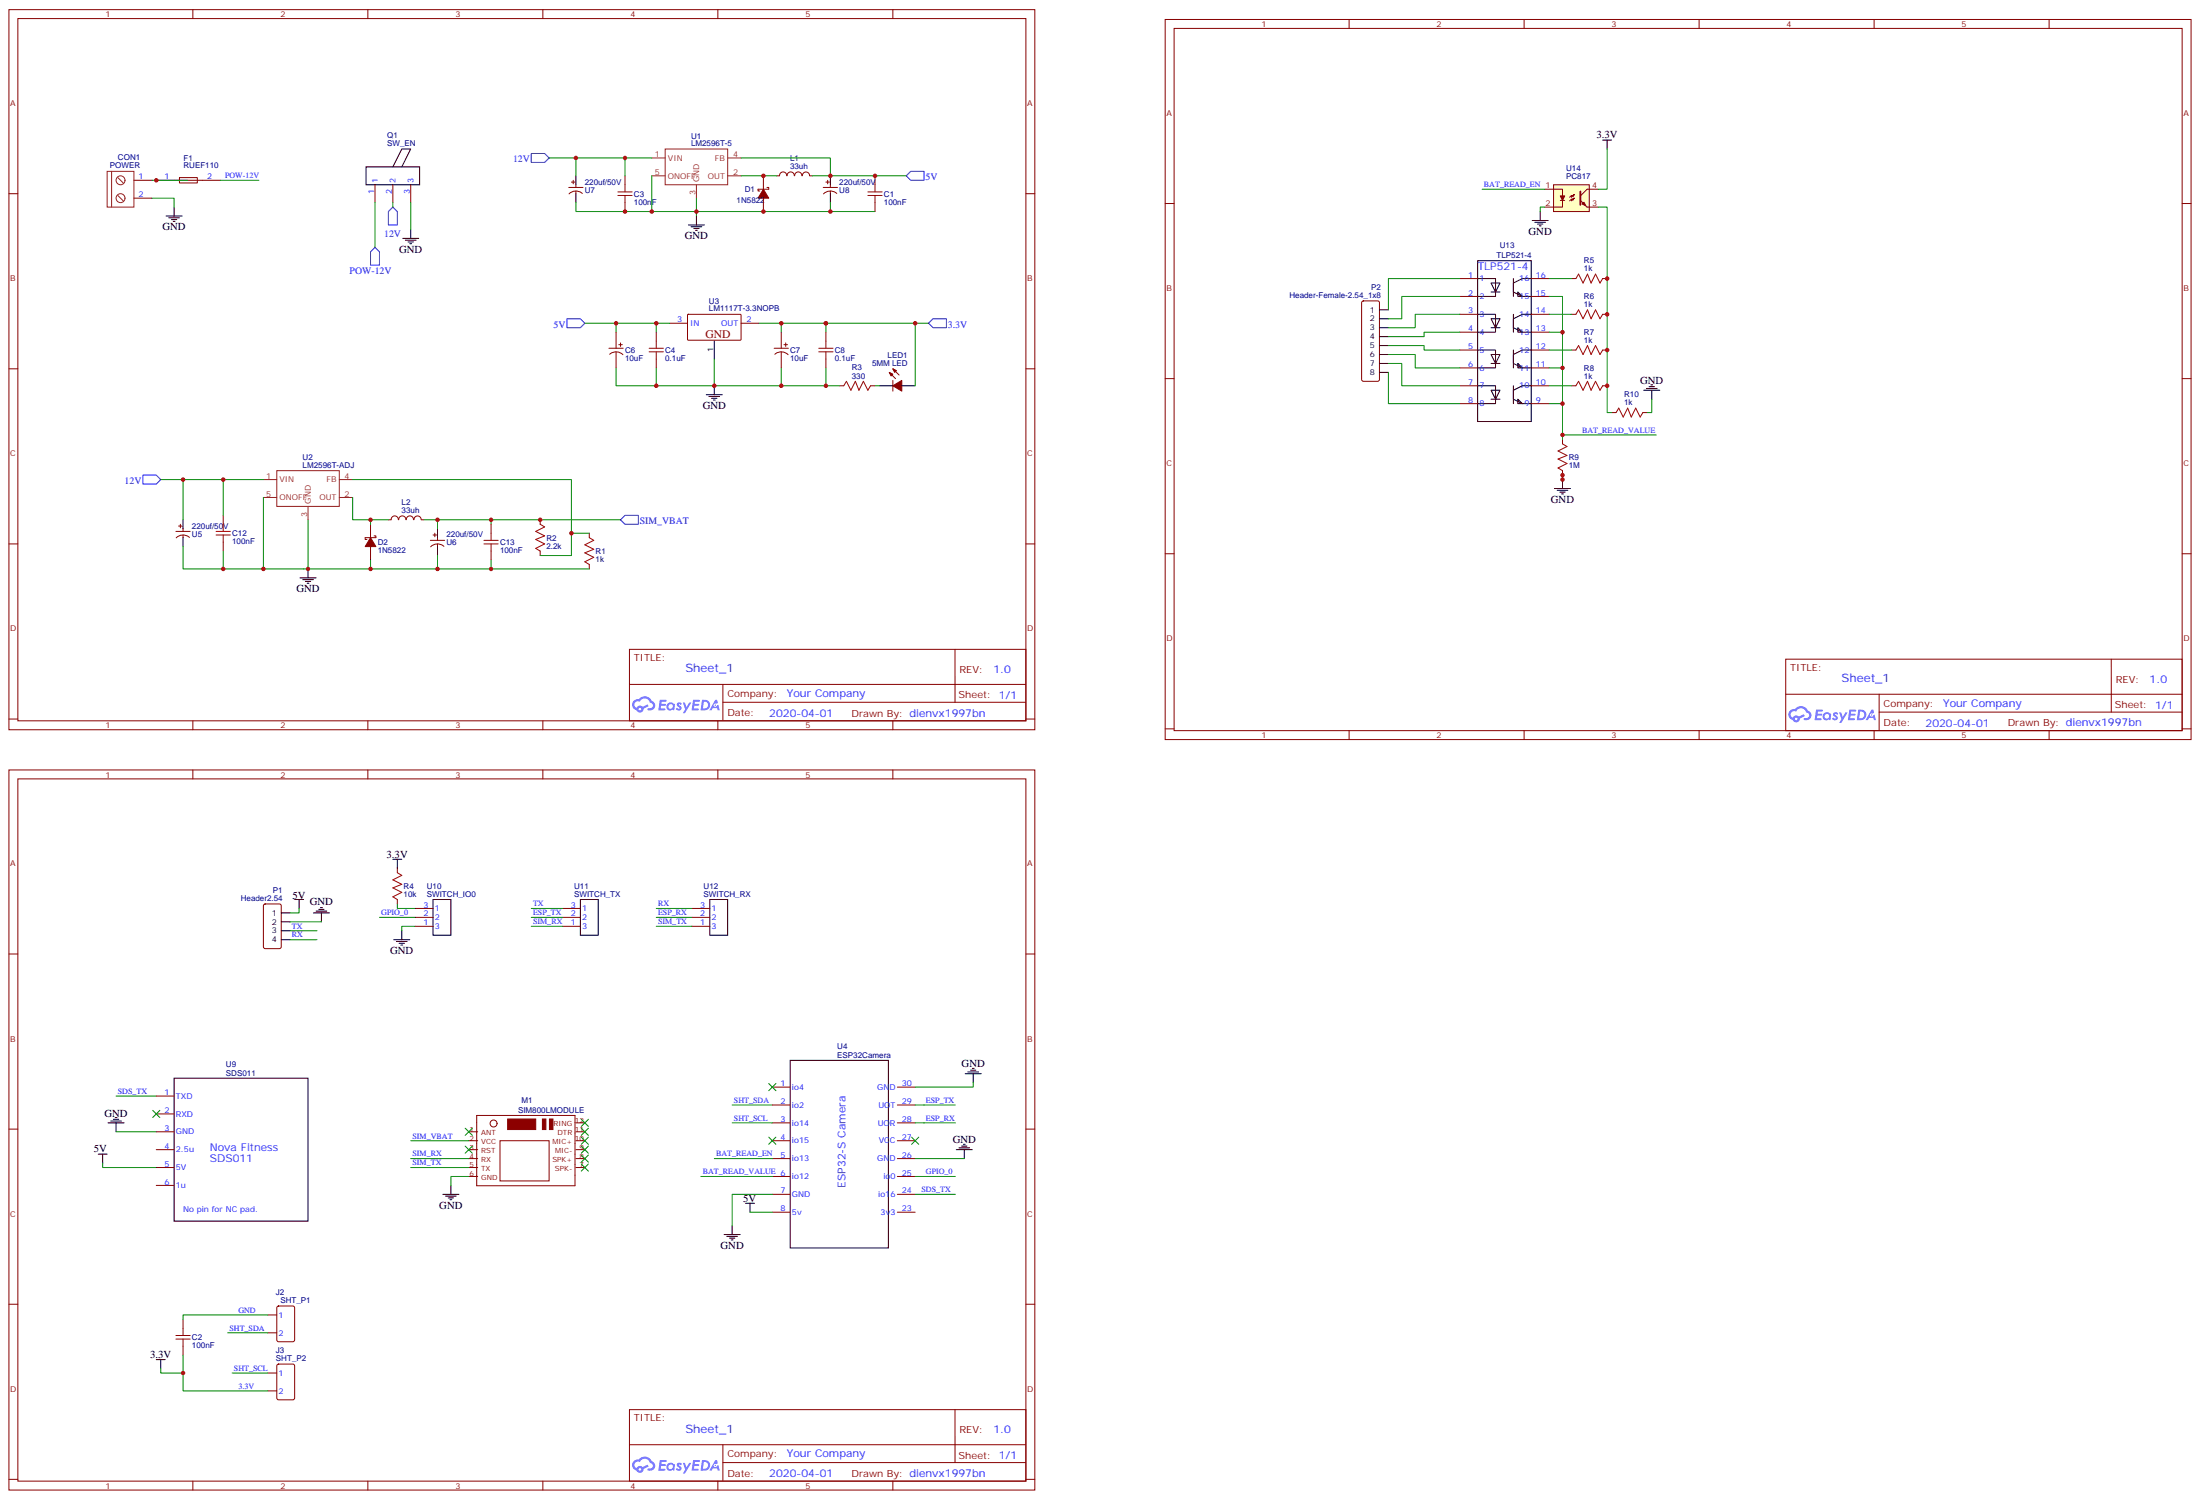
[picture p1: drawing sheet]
<svg xmlns="http://www.w3.org/2000/svg" width="869mm" height="592mm" viewBox="0 0 869 592" stroke-linecap="round" stroke-linejoin="round" font-family="sans-serif">
<g fill="none" stroke="#870000" stroke-width=".4">
<path d="M3.5 3.8h405.4v284.3h-405.4zM7.1 7.3h398.2v277.3h-398.2zM76.2 3.8v3.5M145.3 3.8v3.5M214.5 3.8v3.5M283.6 3.8v3.5M352.8 3.8v3.5M3.5 76.5h3.6M405.3 76.5h3.6M3.5 145.6h3.6M405.3 145.6h3.6M3.5 214.8h3.6"/>
<path d="M405.3 214.8h3.6M248.7 256.4h156.6v28.2h-156.6zM377.3 256.4v20.9M248.7 270.2h156.5M285.6 277.3h119.6M285.6 270.2v14.2M3.5 283.9h3.6M76.2 284.6v3.5M145.3 284.6v3.5M214.5 284.6v3.5M283.6 284.6v3.5M352.8 284.6v3.5"/>
<path d="M405.3 283.9h3.6"/>
</g>
<g fill="#5487ff">
<path d="M267.7 277.6a1.22 1.22 0 0 1 1.7 .2l-.4 .6a.47 .47 0 0 0-.3-.4 .47 .47 0 0 0-.5 .2l.1 .2a1.14 1.14 0 0 1 .8 1.8 1.14 1.14 0 0 1-1.9 0l-.2-.2 .5-.6 .4 .4 .6-.1-.4-.5a.95 .95 0 0 1-.4-1.6z"/>
<path d="M260.7 276.3l2.7 .2-.2 .5-1.8 .1-.1 .8h1.5l.3 .4-.3 .4h-1.6l-.2 1.1h1.7v.6l-2.6 .1z"/>
<path d="M273.8 276.3a2.78 2.78 0 0 1 2.8 .4l-.4 .4h-1.6l-.2 .8h1.6l.3 .4-.4 .4h-1.6l-.1 1.1h1.7l.1 .5-2.7 .2z"/>
<path d="M282.6 276.3h.7l.3 1.3-.6 .3a.69 .69 0 0 0-1 .3 .69 .69 0 0 0 .4 .9 .69 .69 0 0 0 .9-.6l.5-.2 .6 2.2h-.8l-.2-.9h-1.8l-.5 .9h-.8z"/>
<path d="M269.8 277.4h.8l.6 1.8 1.1-1.8h.9l-2.6 4.2h-.8l.9-1.5z"/>
<path d="M277.4 276.3l-.6 4.2h1.3a2.11 2.11 0 0 0 2.5-2.1 2.11 2.11 0 0 0-2.5-2.1zM278.1 277.1a1.43 1.43 0 0 1 1.6 1.6 1.43 1.43 0 0 1-2 1.1z"/>
<path d="M263.7 277.9a1.54 1.54 0 0 0-.1 2.2 1.54 1.54 0 0 0 2.2 .1l.6 .3 .3-2.3-.6-.4a1.5 1.5 0 0 0-2.4 .1zM264 278.9a.94 .94 0 0 1 1.8 0 .94 .94 0 0 1-1.8 0z"/>
<path d="M250.4 276.7a2.18 2.18 0 0 0 1.1 3.7 1.44 1.44 0 0 0 1.6 .9 1.44 1.44 0 0 0 1.2-1.4l2-1.1-.5-.7-1.9 1a1.47 1.47 0 0 0-2.4 .4 1.39 1.39 0 0 1-.7-1.9 1.39 1.39 0 0 1 2-.5 2.12 2.12 0 0 1 2.2-1.3 2.12 2.12 0 0 1 1.9 1.7 1.14 1.14 0 0 1 1.1 1.4 1.14 1.14 0 0 1-1.7 .7 .43 .43 0 0 0-.5 .4 .43 .43 0 0 0 .4 .5 1.98 1.98 0 0 0 2.5-1.2 1.98 1.98 0 0 0-1.2-2.6 3.1 3.1 0 0 0-5.3-.6l-.9 .1zM252.3 280a.55 .55 0 0 1 1.1 0 .55 .55 0 0 1-1.1 0z"/>
<circle cx="282.6" cy="278.4" r=".26"/>
</g>
<g fill="none" stroke="#a10000" stroke-width=".4">
<path d="M342.9 77.2h5.6M342.9 75.8h5.6M345.7 73v2.8M345.7 77.2v2.8M323.5 138.9h5.6M323.5 137.5h5.6M326.3 134.7v2.8M326.3 138.9v2.8M333.4 152.3l1-1.7 1.8 3.5 1.8-3.5 1.4 3.5 1.7-3.5 1.8 3.5 1.1-1.8M85.4 211.2h5.6M85.4 209.8h5.6M88.2 207v2.8"/>
<path d="M88.2 211.2v2.9M191.2 214.8h5.6M191.2 213.4h5.6M194 210.5v2.9M194 214.8v2.8M213.4 207l1.8 1.1-3.5 1.7 3.5 1.8-3.5 1.4 3.5 1.8-3.5 1.7 1.7 1.1M232.8 212.3l1.8 1.1-3.5 1.7 3.5 1.8-3.5 1.4 3.5 1.8-3.5 1.7 1.7 1.1"/>
</g>
<g fill="none" stroke="#870000" stroke-width=".4">
<path d="M52.9 71.2h7.1M52.9 78.2h7.1M61.7 71.2h25.4M70.9 70.1h7.1v2.1h-7.1zM148.2 73v7M155.2 73v7M162.3 73v7M224.7 74h5.7M225.8 71.9h1.4M226.5 71.2v1.4M227.5 73v1M227.5 75.4v1.1"/>
<path d="M230.1 76.4a3.8 3.8 0 0 0-5.3 .2M301.6 69.4v5.3M301.6 78.2v5.3M303 74h.7v.7h-4.2v.7h.7M310.8 69.4a1.41 1.41 0 0 0-1.4-1.5 1.41 1.41 0 0 0-1.4 1.5h-1.1M311 69.4a1.41 1.41 0 0 1 1.4-1.5 1.41 1.41 0 0 1 1.4 1.5M314 69.4a1.41 1.41 0 0 1 1.4-1.5 1.41 1.41 0 0 1 1.4 1.5M317 69.4a1.41 1.41 0 0 1 1.4-1.5 1.41 1.41 0 0 1 1.5 1.5M320 69.4h1M325.3 74h5.6M326.3 71.9h1.4M327 71.2v1.4"/>
<path d="M328.1 73v1M328.1 75.4v1.1M330.6 76.4a3.8 3.8 0 0 0-5.2 .2M345.7 69.4v3.6M345.7 80v3.5M240.6 137.5h5.6M240.9 139.9a3.8 3.8 0 0 1 5.2 .2M243.4 131.2v6.3M243.4 138.9v6.4M244.5 136.1h1.4M245.2 135.4v1.4M264.6 127.6h7"/>
<path d="M271.7 124.3l20.9-.1 .1 10-20.9 .1zM292.8 127.6h7.1M305.9 137.5h5.6M306.1 139.9a3.8 3.8 0 0 1 5.3 .2M308.7 131.2v6.3M308.7 138.9v6.4M309.7 136.1h1.4M310.4 135.4v1.4M326.3 131.2v3.5M326.3 141.7v3.6M331.6 152.3h1.8M344 152.3h1.7"/>
<path d="M351.4 147l2.4 2.5M352.8 145.6l2.4 2.5M352.8 150.2v4.2M69.5 209.8h5.6M70.6 207.7h1.4M71.3 207v1.4M72.3 208.8v1M72.3 211.2v1.1M74.9 212.2a3.8 3.8 0 0 0-5.3 .2M88.2 203.5v3.5M88.2 214.1v3.5M146.4 207v5.3"/>
<path d="M146.4 215.8v5.3M147.8 211.6h.7v.7h-4.2v.7h.7M153.5 205.2h1M154.6 205.2a1.41 1.41 0 0 1 1.4-1.5 1.41 1.41 0 0 1 1.4 1.5M157.6 205.2a1.41 1.41 0 0 1 1.4-1.5 1.41 1.41 0 0 1 1.4 1.5M160.5 205.2a1.41 1.41 0 0 1 1.4-1.5 1.41 1.41 0 0 1 1.4 1.5M163.6 205.2a1.41 1.41 0 0 1 1.4-1.5 1.41 1.41 0 0 1 1.4 1.5M166.5 205.2h1.1M170 213.4h5.7M171.1 211.2h1.4M171.8 210.5v1.4M172.9 212.3v1.1"/>
<path d="M172.9 214.8v1M175.4 215.7a3.8 3.8 0 0 0-5.2 .2M194 207v3.5M194 217.6v3.5M213.4 205.2v1.8M213.4 217.6v1.8M232.8 210.5v1.8M232.8 222.9v1.7M3.5 304h405.4v284.4h-405.4zM7.1 307.6h398.2v277.2h-398.2zM76.2 304v3.6M145.3 304v3.6"/>
<path d="M214.5 304v3.6M283.6 304v3.6M352.8 304v3.6M3.5 376.7h3.6M405.3 376.7h3.6M3.5 445.8h3.6M405.3 445.8h3.6M3.5 515h3.6M405.3 515h3.6M248.7 556.6h156.6v28.2h-156.6zM377.3 556.6v20.9M248.7 570.5h156.5"/>
<path d="M285.6 577.5h119.6M285.6 570.5v14.1M3.5 584.1h3.6M76.2 584.8v3.6M145.3 584.8v3.6M214.5 584.8v3.6M283.6 584.8v3.6M352.8 584.8v3.6M405.3 584.1h3.6"/>
</g>
<g fill="none" stroke="#000" stroke-width=".4">
<path d="M144.6 65.9h21.2v7.1h-21.2zM155.2 65.9l3.5-7.1h3.6l-3.6 7.1M227.5 69.4v3.6M227.5 76.5v3.5M328.1 69.4v3.6M328.1 76.5v3.5M282.2 134.7v7M347.5 152.3h5.3M356.3 152.3h5.3M72.3 205.2v3.6M72.3 212.3v3.5M172.9 208.8v3.5"/>
<path d="M172.9 215.8v3.6"/>
</g>
<g fill="none" stroke="#8c2424" stroke-width=".4">
<path d="M262.8 58.8h24.7v14.2h-24.7zM42.3 67.7h10.6v14.1h-10.6zM44.1 67.7v14.1M46.6 70.1l2.1 2.1M46.6 77.2l2.1 2.1M257.5 62.4h5.3M257.5 69.4h5.3M275.2 73v5.2M287.5 62.4h5.3M287.5 69.4h5.3M104.1 189.4h5.3M104.1 196.4h5.3"/>
<path d="M109.4 185.8h24.7v14.2h-24.7zM121.7 200v5.2M134.1 189.4h5.2M134.1 196.4h5.2"/>
<circle cx="47.6" cy="78.2" r="1.76"/>
<circle cx="47.6" cy="71.2" r="1.76"/>
</g>
<g fill="#870000" stroke="#870000" stroke-width=".4">
<path d="M352.8 152.3l3.5-2.1v4.2z"/>
<path d="M351.4 147l1.4 .7-.7 .7z"/>
<path d="M352.8 145.6l1.4 .7-.7 .7z"/>
<path d="M146.4 212.3l2.1 3.5h-4.2z"/>
<path d="M301.6 74.7l2.1 3.5h-4.2z"/>
</g>
<g fill="#5487ff">
<path d="M267.7 577.8a1.22 1.22 0 0 1 1.7 .3l-.4 .5a.47 .47 0 0 0-.3-.4 .47 .47 0 0 0-.5 .2l.1 .2a1.14 1.14 0 0 1 .8 1.8 1.14 1.14 0 0 1-1.9 0l-.2-.2 .5-.5 .4 .3 .6-.1-.4-.5a.95 .95 0 0 1-.4-1.6z"/>
<path d="M260.7 576.5l2.7 .2-.2 .5-1.8 .1-.1 .8h1.5l.3 .4-.3 .4h-1.6l-.2 1.1h1.7v.6l-2.6 .1z"/>
<path d="M273.8 576.5a2.78 2.78 0 0 1 2.8 .4l-.4 .4h-1.6l-.2 .8h1.6l.3 .4-.4 .4h-1.6l-.1 1.1h1.7l.1 .5-2.7 .2z"/>
<path d="M282.6 576.6h.7l.3 1.2-.6 .3a.69 .69 0 0 0-1 .3 .69 .69 0 0 0 .4 1 .69 .69 0 0 0 .9-.7l.5-.2 .6 2.2h-.8l-.2-.9h-1.8l-.5 .9h-.8z"/>
<path d="M269.8 577.6h.8l.6 1.8 1.1-1.8h.9l-2.6 4.2h-.8l.9-1.5z"/>
<path d="M277.4 576.5l-.6 4.2h1.3a2.11 2.11 0 0 0 2.5-2.1 2.11 2.11 0 0 0-2.5-2.1zM278.1 577.3a1.43 1.43 0 0 1 1.6 1.6 1.43 1.43 0 0 1-2 1.1z"/>
<path d="M263.7 578.2a1.54 1.54 0 0 0-.1 2.1 1.54 1.54 0 0 0 2.2 .1l.6 .3 .3-2.3-.6-.3a1.5 1.5 0 0 0-2.4 .1zM264 579.2a.94 .94 0 0 1 1.8 0 .94 .94 0 0 1-1.8 0z"/>
<path d="M250.4 576.9a2.18 2.18 0 0 0 1.1 3.7 1.44 1.44 0 0 0 1.6 .9 1.44 1.44 0 0 0 1.2-1.4l2-1-.5-.8-1.9 1a1.47 1.47 0 0 0-2.4 .4 1.39 1.39 0 0 1-.7-1.9 1.39 1.39 0 0 1 2-.5 2.12 2.12 0 0 1 2.2-1.3 2.12 2.12 0 0 1 1.9 1.7 1.14 1.14 0 0 1 1.1 1.4 1.14 1.14 0 0 1-1.7 .7 .43 .43 0 0 0-.5 .4 .43 .43 0 0 0 .4 .5 1.98 1.98 0 0 0 2.5-1.2 1.98 1.98 0 0 0-1.2-2.6 3.1 3.1 0 0 0-5.3-.6l-.9 .1zM252.3 580.2a.55 .55 0 0 1 1.1 0 .55 .55 0 0 1-1.1 0z"/>
<circle cx="282.6" cy="578.6" r=".26"/>
</g>
<g fill="none" stroke="#a10000" stroke-width=".4">
<path d="M244.1 77.2h5.7M244.1 75.8h5.7M246.9 73v2.8M246.9 77.2v2.8M256.5 138.9h5.6M256.5 137.5h5.6M259.3 134.7v2.8M259.3 138.9v2.8M157 344.6l1.7 1.1-3.5 1.7 3.5 1.8-3.5 1.4 3.5 1.8-3.5 1.7 1.8 1.1M69.5 528.7h5.6M69.5 527.3h5.6M72.3 524.5v2.8"/>
<path d="M72.3 528.7v2.9"/>
</g>
<g fill="none" stroke="#870000" stroke-width=".4">
<path d="M460.4 7.7h405.3v284.3h-405.3zM463.9 11.2h398.3v277.3h-398.3zM533 7.7v3.5M602.2 7.7v3.5M671.3 7.7v3.5M740.5 7.7v3.5M809.6 7.7v3.5M246.9 69.4v3.6M246.9 80v3.5M460.4 80.4h3.5M862.2 80.4h3.5M259.3 131.2v3.5"/>
<path d="M259.3 141.7v3.6M460.4 149.5h3.5M862.2 149.5h3.5M460.4 218.7h3.5M862.2 218.7h3.5M705.6 260.3h156.6v28.2h-156.6zM705.6 274.1h156.5M742.5 274.1v14.1M834.2 260.3v20.9M460.4 287.8h3.5M533 288.5v3.5M602.2 288.5v3.5"/>
<path d="M671.3 288.5v3.5M740.5 288.5v3.5M742.5 281.2h119.6M809.6 288.5v3.5M862.2 287.8h3.5M157 342.8v1.8M157 355.2v1.7M105.8 519.2h3.6M109.6 515.9l6.1-.2 .7 .4v13l-.4 .6-5.9 .1-.7-.5v-12.9zM72.3 521v3.5M72.3 531.6v3.5M105.8 526.3h3.6"/>
<path d="M109.6 538.8l6.1-.2 .7 .5v12.9l-.4 .7h-5.9l-.7-.4v-13zM105.8 542.1h3.6M105.8 549.2h3.6"/>
</g>
<g fill="#5487ff">
<path d="M724.5 281.5a1.22 1.22 0 0 1 1.8 .2l-.4 .6a.47 .47 0 0 0-.4-.4 .47 .47 0 0 0-.5 .2l.2 .2a1.14 1.14 0 0 1 .8 1.8 1.14 1.14 0 0 1-2 0l-.2-.2 .5-.6 .5 .4 .6-.1-.5-.6a.95 .95 0 0 1-.4-1.5z"/>
<path d="M717.6 280.2l2.6 .2-.1 .5h-1.8l-.2 .9h1.6l.3 .4-.4 .3h-1.6l-.1 1.1 1.7 .1v.6l-2.6 .1z"/>
<path d="M730.7 280.2a2.78 2.78 0 0 1 2.7 .4l-.4 .3h-1.6l-.1 .9h1.5l.3 .4-.3 .3h-1.6l-.2 1.1 1.7 .1 .2 .5-2.8 .2z"/>
<path d="M739.5 280.2h.6l.4 1.3-.6 .3a.69 .69 0 0 0-1.1 .3 .69 .69 0 0 0 .5 .9 .69 .69 0 0 0 .9-.6l.4-.2 .6 2.2h-.8l-.2-.9h-1.7l-.5 .9h-.9z"/>
<path d="M726.7 281.3h.7l.7 1.8 1.1-1.8h.8l-2.5 4.2h-.8l.9-1.6z"/>
<path d="M734.2 280.2l-.6 4.2h1.4a2.11 2.11 0 0 0 2.4-2.2 2.11 2.11 0 0 0-2.5-2zM734.9 280.9a1.43 1.43 0 0 1 1.7 1.7 1.43 1.43 0 0 1-2 1z"/>
<path d="M720.5 281.8a1.54 1.54 0 0 0 0 2.2 1.54 1.54 0 0 0 2.1 .1l.6 .3 .3-2.3-.6-.4a1.5 1.5 0 0 0-2.4 .1zM720.8 282.8a.95 .95 0 0 1 1.9 0 .95 .95 0 0 1-1.9 0z"/>
<path d="M707.3 280.6a2.18 2.18 0 0 0 1 3.7 1.44 1.44 0 0 0 1.7 .9 1.44 1.44 0 0 0 1.1-1.5l2-1-.4-.7-1.9 1a1.47 1.47 0 0 0-2.5 .4 1.39 1.39 0 0 1-.6-1.9 1.39 1.39 0 0 1 2-.5 2.12 2.12 0 0 1 2.1-1.3 2.12 2.12 0 0 1 1.9 1.7 1.14 1.14 0 0 1 1.1 1.4 1.14 1.14 0 0 1-1.6 .7 .43 .43 0 0 0-.6 .4 .43 .43 0 0 0 .4 .5 1.98 1.98 0 0 0 2.6-1.3 1.98 1.98 0 0 0-1.3-2.5 3.1 3.1 0 0 0-5.2-.7l-.9 .1zM709.1 283.9a.55 .55 0 0 1 1.1 0 .55 .55 0 0 1-1.1 0z"/>
<circle cx="739.5" cy="282.3" r=".26"/>
</g>
<g fill="#850000" stroke="#850000" stroke-width=".4">
<path d="M200.6 441.9h11.1v4.1h-11.1z"/>
<path d="M214.3 441.9h1.4v4.1h-1.4z"/>
<path d="M217.1 441.9h1.4v4.1h-1.4z"/>
</g>
<g fill="none" stroke="#850000" stroke-width=".4">
<path d="M185.2 446.9h3.5M185.2 450.4h3.5M185.2 454h3.5M185.2 457.5h3.5M188.3 440.4h38.9v27.8h-38.9zM197.6 450.4h19.4v15.9h-19.4zM227.5 446.9h3.6M227.5 450.4h3.6M227.5 443.4h3.6M227.5 454h3.6M227.5 457.5h3.6M185.2 461h3.5"/>
<path d="M185.2 464.5h3.5M227.5 461h3.6"/>
<circle cx="195" cy="443.6" r="1.38"/>
</g>
<g fill="none" stroke="#000" stroke-width=".4">
<path d="M583.8 102.9h21.2v63.5h-21.2zM583.8 110h7.1v7.1h-7.1M589.1 111.8h3.6l-1.8 3.5zM589.1 115.3h3.6M598 110v7.1M599.7 115.3l1.8 1.8h-1.8zM605 110h-3.5l-3.5 1.8v3.5l3.5 1.8h3.5M545 129.4h3.6M545 122.3h3.6M545 125.9h3.6M545 132.9h3.6M545 136.5h3.6"/>
<path d="M545 140h3.6M583.8 124.1h7.1v7.1h-7.1M583.8 138.2h7.1v7.1h-7.1M589.1 125.9h3.6l-1.8 3.5zM589.1 140h3.6l-1.8 3.5zM589.1 129.4h3.6M598 124.1v7.1M598 138.2v7.1M599.7 129.4l1.8 1.8h-1.8zM605 124.1h-3.5l-3.5 1.8v3.5l3.5 1.8h3.5M605 138.2h-3.5l-3.5 1.8v3.5l3.5 1.8h3.5M545 143.5h3.6"/>
<path d="M545 147h3.6M583.8 152.3h7.1v7.1h-7.1M589.1 154.1h3.6l-1.8 3.5zM589.1 143.5h3.6M589.1 157.6h3.6M598 152.3v7.1M599.7 143.5l1.8 1.8h-1.8zM599.7 157.6l1.8 1.8h-1.8zM605 152.3h-3.5l-3.5 1.8v3.5l3.5 1.8h3.5M171.1 355.2h7.1v14.1h-7.1zM229.3 355.2h7.1v14.1h-7.1zM280.5 355.2h7v14.1h-7z"/>
<path d="M111.1 360.5h3.6M111.1 364h3.6M111.1 367.5h3.6M111.1 371.1h3.6M312.2 418.7h38.8v74.1h-38.8zM68.8 425.7h52.9v56.5h-52.9z"/>
</g>
<g fill="none" stroke="#870000" stroke-width=".4">
<path d="M538.2 119l6.1-.2 .5 .2 .2 .5v30.4l-.7 .7h-5.6l-.7-.7v-30.4zM576.8 110h7M576.8 117.1h7M605 110h7.1M605 117.1h7.1M620.9 110h1.8M633.2 110h1.8M576.8 124.1h7M576.8 131.2h7M576.8 138.2h7M605 124.1h7.1M605 131.2h7.1"/>
<path d="M605 138.2h7.1M620.9 124.1h1.8M620.9 138.2h1.8M633.2 124.1h1.8M633.2 138.2h1.8M576.8 145.3h7M576.8 152.3h7M576.8 159.4h7M605 145.3h7.1M605 152.3h7.1M605 159.4h7.1M620.9 152.3h1.8"/>
<path d="M633.2 152.3h1.8M617.4 173.5v1.8M617.4 185.8v1.8M104.3 357.1l6.1-.2 .7 .5v16.5l-.4 .6-5.9 .1-.7-.5v-16.5zM164 358.7h7.1M222.2 358.7h7.1M273.4 358.7h7.1M164 362.2h7.1M164 365.8h7.1M222.2 362.2h7.1M222.2 365.8h7.1M273.4 362.2h7.1"/>
<path d="M273.4 365.8h7.1M61.7 432.8h7.1M61.7 439.8h7.1M305.2 429.3h7M305.2 436.3h7M354.5 429.3h7.1M354.5 436.3h7.1M61.7 446.9h7.1M61.7 454h7.1M305.2 443.4h7M305.2 450.4h7M305.2 457.5h7"/>
<path d="M354.5 443.4h7.1M354.5 450.4h7.1M354.5 457.5h7.1M61.7 461h7.1M61.7 468.1h7.1M305.2 464.5h7M305.2 471.6h7M305.2 478.6h7M354.5 464.5h7.1M354.5 471.6h7.1M354.5 478.6h7.1"/>
</g>
<path d="M622.7 110l1-1.8 1.8 3.6 1.7-3.6 1.4 3.6 1.8-3.6 1.8 3.6 1-1.8M622.7 124.1l1-1.8 1.8 3.6 1.7-3.6 1.4 3.6 1.8-3.6 1.8 3.6 1-1.8M622.7 138.2l1-1.7 1.8 3.5 1.7-3.5 1.4 3.5 1.8-3.5 1.8 3.5 1-1.8M622.7 152.3l1-1.7 1.8 3.5 1.7-3.5 1.4 3.5 1.8-3.5 1.8 3.5 1-1.8M617.4 175.3l1.7 1-3.5 1.8 3.5 1.7-3.5 1.5 3.5 1.7-3.5 1.8 1.8 1" fill="none" stroke="#a10000" stroke-width=".4"/>
<path d="M613.8 73h14.1v10.5h-14.1z" fill="#ffffc2" stroke="#850000" stroke-width=".4"/>
<path d="M610.3 74.7h7.1v2.7M616.5 79.1h1.7M617.4 79.1v2.7h-7.1M621.3 77.2l.7-.4-.4 .7zM622 76.8l-1.1 1.1v-.7l-.7 .7M622 78.2l-.4 .8-.3-.4 .7-.4-1.1 1.1v-.7l-.7 .7M631.5 74.7h-4.4l-2.7 2.7M627.1 81.8h4.4" fill="none" stroke="#850000" stroke-width=".4"/>
<path d="M624.4 75.6v5.3" fill="none" stroke="#850000" stroke-width=".71"/>
<g fill="#850000" stroke="#850000" stroke-width=".4">
<path d="M624.4 79.1l2.7 2.7z"/>
<path d="M616.5 77.4h1.7l-.8 1.7z"/>
<path d="M625.1 80.5l.7-.7 .7 1.4z"/>
</g>
<path d="M638.5 162.9l1.1-1.8 1.7 3.6 1.8-3.6 1.4 3.6 1.8-3.6 1.8 3.6 1-1.8" fill="none" stroke="#a10000" stroke-width=".4"/>
<path d="M636.8 162.9h1.7M649.1 162.9h1.8" fill="none" stroke="#870000" stroke-width=".4"/>
<path d="M209.9 60.6h5.3l1.8 1.8-1.8 1.7h-5.3zM359.8 67.7h5.3v3.5h-5.3l-1.7-1.8zM146.4 99.4l1.8-1.8 1.7 1.8v5.3h-3.5zM155.2 81.8l1.8 1.7v5.3h-3.5v-5.3zM224 125.9h5.3l1.8 1.7-1.8 1.8h-5.3zM366.9 127.6l1.8-1.7h5.2v3.5h-5.2zM56.4 187.6h5.3l1.8 1.8-1.8 1.7h-5.3zM246.9 203.5h5.3v3.5h-5.3l-1.7-1.8z" fill="none" stroke="#00f" stroke-width=".4"/>
<g fill="none" stroke="#000" stroke-width=".4">
<path d="M633.2 55.3h3.6M635 55.3v3.5M65.6 85.3h6.4M66.7 86h4.2M67.7 86.7h2.1M68.4 87.4h.7M68.8 81.8v3.5M159.1 94.1h6.4M160.2 94.8h4.2M161.2 95.5h2.1M161.9 96.2h.7M162.3 90.6v3.5"/>
<path d="M272 88.8h6.3M273 89.5h4.3M274.1 90.2h2.1M274.8 90.9h.7M275.2 85.3v3.5M605.4 87.1h6.3M606.4 87.8h4.3M607.5 88.5h2.1M608.2 89.2h.7M608.5 83.5v3.6M279 155.9h6.4M280.1 156.6h4.2"/>
<path d="M281.2 157.3h2.1M281.9 158h.7M282.2 152.3v3.6M649.5 154.1h6.3M650.5 153.4h4.3M651.6 152.7h2.1M652.3 152h.7M652.6 154.1v3.5M614.2 192.9h6.3M615.2 193.6h4.3M616.3 194.3h2.1M617 195h.7"/>
<path d="M617.4 189.4v3.5M118.5 228.2h6.4M119.6 228.9h4.2M120.6 229.6h2.2M121.4 230.3h.7M121.7 224.6v3.6M155.2 339.3h3.5M157 339.3v3.5M116.4 355.2h3.5M118.2 355.2v3.5M124.9 359.8h4.2M125.9 359.1h2.2"/>
<path d="M126.6 358.4h.8M123.8 360.5h6.4M127 360.5v3.5M155.6 371.1h6.3M156.6 371.8h4.3M157.7 372.5h2.1M158.4 373.2h.7M158.7 367.5v3.6M381.4 424h6.3M382.4 423.3h4.2M383.5 422.6h2.1M384.2 421.9h.7"/>
<path d="M384.5 424v3.5M38.8 455.7h3.5M40.6 455.7v3.5M42.7 443.4h6.3M43.7 442.7h4.3M44.8 442h2.1M45.5 441.3h.7M45.9 443.4v3.5M377.8 454h6.4M378.9 453.2h4.2M379.9 452.5h2.2M380.6 451.8h.8"/>
<path d="M381 454v3.5M175 471.6h6.3M176 472.3h4.3M177.1 473h2.1M177.8 473.7h.7M178.2 468.1v3.5M294.6 475.1h3.5M296.3 475.1v3.5M286.1 487.5h6.4M287.2 488.2h4.2M288.2 488.9h2.1M288.9 489.6h.7"/>
<path d="M289.3 483.9v3.6M61.7 536.9h3.6M63.5 536.9v3.5"/>
</g>
<g fill="none" stroke="#008700" stroke-width=".4">
<path d="M635 58.8v15.9h-3.5M60 78.2h8.8v3.6M60 71.2h14.1M87.1 71.2h15.2M217 62.4h40.5M227.5 62.4v7M246.9 62.4v7M257.5 69.4v14.1M275.2 78.2v7.1M292.8 62.4h35.3v7h-7.1M292.8 69.4h14.1M328.1 69.4h30"/>
<path d="M585.6 74.7h24.7M148.2 80v17.6M155.2 80v1.8M162.3 80v10.6M227.5 80v3.5h100.6v-3.5M328.1 83.5h17.6M610.3 81.8h-1.8v1.7M631.5 81.8h3.5v81.1h1.8M576.8 110h-28.2v12.3M576.8 117.1h-22.9v8.8h-5.3M612.1 117.1h5.3v56.4M612.1 110h8.8"/>
<path d="M231.1 127.6h33.5M243.4 127.6v3.6M259.3 127.6v3.6M299.9 127.6h61.7v24.7M308.7 127.6v3.6M326.3 127.6v3.6M361.6 127.6h5.3M548.6 140h10.6v5.3h17.6M548.6 136.5h14.1v1.7h14.1M576.8 124.1h-17.6v5.3h-10.6M576.8 131.2h-14.1v1.7h-14.1M612.1 124.1h8.8"/>
<path d="M612.1 138.2h8.8M612.1 131.2h5.3M259.3 145.3v7M282.2 141.7v10.6h-38.8v-7M308.7 145.3v7h-26.5M326.3 145.3v7h-17.6M326.3 152.3h5.3M345.7 152.3h1.8M548.6 143.5h5.3v8.8h22.9M548.6 147v12.4h28.2M612.1 152.3h8.8M612.1 145.3h5.3"/>
<path d="M612.1 159.4h5.3M652.6 157.6v5.3h-1.7M617.4 171.7h37M63.5 189.4h40.6M72.3 189.4v15.8M88.2 189.4v14.1M104.1 196.4v28.2M139.3 189.4h86.5v21.1M139.3 196.4v8.8h14.2M617.4 187.6v1.8M72.3 215.8v8.8h100.6v-5.2M88.2 217.6v7"/>
<path d="M121.7 205.2v19.4M146.4 205.2v1.8M167.6 205.2h77.6M172.9 205.2v3.6M194 205.2v1.8M232.8 210.5h-7v8.9h-12.4M146.4 221.1v3.5M172.9 224.6h59.9M194 221.1v3.5M118.2 358.7v1.8h-3.5M157 356.9v1.8h7M209.9 358.7h12.3"/>
<path d="M259.3 358.7h14.1M114.7 371.1h10.5M114.7 367.5h10.5M114.7 364h12.3M149.9 362.2h14.1M164 365.8h-5.3v1.7M209.9 362.2h12.3M209.9 365.8h12.3M259.3 362.2h14.1M259.3 365.8h14.1M45.9 432.8h15.8M289.3 436.3h15.9"/>
<path d="M361.6 436.3h15.9M384.5 427.5v1.8h-22.9M40.6 459.2v1.8h21.1M45.9 446.9h15.8M162.3 457.5h22.9M162.3 450.4h22.9M282.2 457.5h23M289.3 443.4h15.9M361.6 457.5h19.4M361.6 443.4h15.9M162.3 461h22.9M185.2 464.5h-7v3.6"/>
<path d="M276.9 464.5h28.3M296.3 478.6h8.9M305.2 471.6h-15.9v12.3M361.6 464.5h15.9M361.6 471.6h15.9M105.8 519.2h-33.5v1.8M72.3 535.1v7h-8.8v-1.7M90 526.3h15.8M72.3 542.1v7.1h33.5M91.7 542.1h14.1"/>
</g>
<g fill="#c00">
<circle cx="617.4" cy="171.7" r=".88"/>
<circle cx="617.4" cy="189.4" r=".88"/>
<circle cx="617.4" cy="187.6" r=".88"/>
<circle cx="617.4" cy="131.2" r=".88"/>
<circle cx="617.4" cy="145.3" r=".88"/>
<circle cx="617.4" cy="159.4" r=".88"/>
<circle cx="635" cy="110" r=".88"/>
<circle cx="257.5" cy="83.5" r=".88"/>
<circle cx="61.7" cy="71.2" r=".88"/>
<circle cx="259.3" cy="152.3" r=".88"/>
<circle cx="243.4" cy="127.6" r=".88"/>
<circle cx="72.3" cy="542.1" r=".88"/>
<circle cx="194" cy="224.6" r=".88"/>
<circle cx="172.9" cy="205.2" r=".88"/>
<circle cx="326.3" cy="127.6" r=".88"/>
<circle cx="328.1" cy="83.5" r=".88"/>
<circle cx="225.8" cy="210.5" r=".88"/>
<circle cx="172.9" cy="224.6" r=".88"/>
<circle cx="301.6" cy="83.5" r=".88"/>
<circle cx="275.2" cy="83.5" r=".88"/>
<circle cx="301.6" cy="69.4" r=".88"/>
<circle cx="213.4" cy="205.2" r=".88"/>
<circle cx="146.4" cy="224.6" r=".88"/>
<circle cx="328.1" cy="69.4" r=".88"/>
<circle cx="282.2" cy="152.3" r=".88"/>
<circle cx="308.7" cy="152.3" r=".88"/>
<circle cx="308.7" cy="127.6" r=".88"/>
<circle cx="326.3" cy="152.3" r=".88"/>
<circle cx="361.6" cy="127.6" r=".88"/>
<circle cx="88.2" cy="224.6" r=".88"/>
<circle cx="146.4" cy="205.2" r=".88"/>
<circle cx="194" cy="205.2" r=".88"/>
<circle cx="345.7" cy="69.4" r=".88"/>
<circle cx="88.2" cy="189.4" r=".88"/>
<circle cx="72.3" cy="189.4" r=".88"/>
<circle cx="121.7" cy="224.6" r=".88"/>
<circle cx="259.3" cy="127.6" r=".88"/>
<circle cx="227.5" cy="62.4" r=".88"/>
<circle cx="246.9" cy="83.5" r=".88"/>
<circle cx="246.9" cy="62.4" r=".88"/>
<circle cx="635" cy="124.1" r=".88"/>
<circle cx="635" cy="138.2" r=".88"/>
<circle cx="635" cy="152.3" r=".88"/>
<circle cx="104.1" cy="224.6" r=".88"/>
</g>
<g fill="#c00" stroke="#008700" stroke-width=".4">
<path d="M60.3 438.4l2.8 2.9zM63.1 438.4l-2.8 2.9z"/>
<path d="M360.2 449l2.8 2.8zM360.2 451.8l2.8-2.8z"/>
<path d="M303.7 449l2.9 2.8zM306.6 449l-2.9 2.8z"/>
<path d="M183.8 445.5l2.8 2.8zM186.6 445.5l-2.8 2.8z"/>
<path d="M183.8 452.5l2.8 2.9zM186.6 452.5l-2.8 2.9z"/>
<path d="M229.7 442l2.8 2.8zM232.5 442l-2.8 2.8z"/>
<path d="M229.7 445.5l2.8 2.8zM232.5 445.5l-2.8 2.8z"/>
<path d="M229.7 449l2.8 2.8zM232.5 449l-2.8 2.8z"/>
<path d="M229.7 452.5l2.8 2.9zM232.5 452.5l-2.8 2.9z"/>
<path d="M229.7 456.1l2.8 2.8zM232.5 456.1l-2.8 2.8z"/>
<path d="M229.7 459.6l2.8 2.8zM232.5 459.6l-2.8 2.8z"/>
<path d="M303.7 427.8l2.9 2.9zM303.7 430.7l2.9-2.9z"/>
</g>
<text font-size="4.6" fill="#800" x="278.7" y="133.6">GND</text>
<g font-size="4.6" fill="#00f">
<text x="270.8" y="265.4">Sheet_1</text>
<text x="727.6" y="269.3">Sheet_1</text>
<text x="270.8" y="565.6">Sheet_1</text>
</g>
<g font-size="4.2">
<text x="630.8" y="54.6">3.3V</text>
<text x="64.2" y="90.9">GND</text>
<text x="270.6" y="94.5">GND</text>
<text x="604" y="92.7">GND</text>
<text x="157.7" y="99.8">GND</text>
<text x="648.1" y="151.6">GND</text>
<text x="277.6" y="161.5">GND</text>
<text x="612.8" y="198.5">GND</text>
<text x="117.1" y="233.8">GND</text>
<text x="152.8" y="338.6">3.3V</text>
<text x="115.5" y="354.8">5V</text>
<text x="122.4" y="357.3">GND</text>
<text x="154.2" y="376.7">GND</text>
<text x="379.9" y="421.5">GND</text>
<text x="41.3" y="440.9">GND</text>
<text x="37" y="455">5V</text>
<text x="376.4" y="451.5">GND</text>
<text x="173.6" y="477.2">GND</text>
<text x="293.7" y="474.8">5V</text>
<text x="284.7" y="493.1">GND</text>
<text x="59.3" y="536.2">3.3V</text>
</g>
<g font-size="4.2" fill="#00f">
<text x="583.8" y="106.5">TLP521-4</text>
<text x="392.5" y="265.7">1.0</text>
<text x="849.4" y="269.5">1.0</text>
<text x="310.9" y="275.2">Your Company</text>
<text x="767.7" y="279.1">Your Company</text>
<text x="304" y="283">2020-04-01</text>
<text x="760.8" y="286.9">2020-04-01</text>
<text x="82.9" y="454.7">Nova Fitness</text>
<text x="82.9" y="458.9">SDS011</text>
<text x="334.1" y="469" transform="rotate(-90 334.1 469)">ESP32-S Camera</text>
<text x="392.5" y="565.9">1.0</text>
<text x="310.9" y="575.4">Your Company</text>
<text x="304" y="583.2">2020-04-01</text>
</g>
<g font-size="3.9" fill="#00f">
<text x="202.7" y="64.1">12V</text>
<text x="365.7" y="71.2">5V</text>
<text x="151.8" y="93.7">12V</text>
<text x="138.1" y="108.2">POW-12V</text>
<text x="218.8" y="129.4">5V</text>
<text x="374.5" y="129.4">3.3V</text>
<text x="49.2" y="191.1">12V</text>
<text x="252.8" y="207">SIM_VBAT</text>
</g>
<g font-size="3.9" fill="#800">
<text x="250.5" y="261">TITLE:</text>
<text x="379.1" y="265.7">REV:</text>
<text x="707.3" y="264.9">TITLE:</text>
<text x="835.9" y="269.5">REV:</text>
<text x="287.4" y="275.2">Company:</text>
<text x="378.7" y="275.8">Sheet: 1/1</text>
<text x="744.2" y="279.1">Company:</text>
<text x="835.6" y="279.7">Sheet: 1/1</text>
<text x="287.4" y="282.9">Date:</text>
<text x="336.4" y="282.9">Drawn By: dienvx1997bn</text>
<text x="744.2" y="286.7">Date:</text>
<text x="793.3" y="286.8">Drawn By: dienvx1997bn</text>
<text x="250.5" y="561.2">TITLE:</text>
<text x="379.1" y="565.9">REV:</text>
<text x="287.4" y="575.4">Company:</text>
<text x="378.7" y="576">Sheet: 1/1</text>
<text x="287.4" y="583.1">Date:</text>
<text x="336.4" y="583.2">Drawn By: dienvx1997bn</text>
</g>
<g font-size="3.2" fill="#800">
<text x="41.6" y="6.8">1</text>
<text x="110.8" y="6.8">2</text>
<text x="179.9" y="6.8">3</text>
<text x="249.1" y="6.8">4</text>
<text x="318.2" y="6.8">5</text>
<text x="498.5" y="10.7">1</text>
<text x="567.6" y="10.7">2</text>
<text x="636.8" y="10.7">3</text>
<text x="705.9" y="10.7">4</text>
<text x="775.1" y="10.7">5</text>
<text x="4.1" y="41.9">A</text>
<text x="405.9" y="41.9">A</text>
<text x="460.9" y="45.8">A</text>
<text x="862.7" y="45.8">A</text>
<text x="4.1" y="111.1">B</text>
<text x="405.9" y="111.1">B</text>
<text x="460.9" y="114.9">B</text>
<text x="862.7" y="114.9">B</text>
<text x="4.1" y="180.2">C</text>
<text x="405.9" y="180.2">C</text>
<text x="460.9" y="184.1">C</text>
<text x="862.7" y="184.1">C</text>
<text x="4.1" y="249.3">D</text>
<text x="405.9" y="249.3">D</text>
<text x="460.9" y="253.2">D</text>
<text x="862.7" y="253.2">D</text>
<text x="41.6" y="287.6">1</text>
<text x="110.8" y="287.6">2</text>
<text x="179.9" y="287.6">3</text>
<text x="249.1" y="287.6">4</text>
<text x="318.2" y="287.6">5</text>
<text x="498.5" y="291.5">1</text>
<text x="567.6" y="291.5">2</text>
<text x="636.8" y="291.5">3</text>
<text x="705.9" y="291.5">4</text>
<text x="775.1" y="291.5">5</text>
<text x="41.6" y="307">1</text>
<text x="110.8" y="307">2</text>
<text x="179.9" y="307">3</text>
<text x="249.1" y="307">4</text>
<text x="318.2" y="307">5</text>
<text x="4.1" y="342.1">A</text>
<text x="405.9" y="342.1">A</text>
<text x="4.1" y="411.3">B</text>
<text x="405.9" y="411.3">B</text>
<text x="4.1" y="480.4">C</text>
<text x="405.9" y="480.4">C</text>
<text x="4.1" y="549.6">D</text>
<text x="405.9" y="549.6">D</text>
<text x="41.6" y="587.8">1</text>
<text x="110.8" y="587.8">2</text>
<text x="179.9" y="587.8">3</text>
<text x="249.1" y="587.8">4</text>
<text x="318.2" y="587.8">5</text>
</g>
<g font-size="3.2" fill="#000080">
<text x="153" y="57.8">SW_EN</text>
<text x="153" y="54.6">Q1</text>
<text x="273" y="57.7">LM2596T-5</text>
<text x="273" y="54.7">U1</text>
<text x="46.6" y="63.3">CON1</text>
<text x="72.5" y="63.5">F1</text>
<text x="312.1" y="63.7">L1</text>
<text x="43.4" y="66.4">POWER</text>
<text x="72.5" y="66.5">RUEF110</text>
<text x="312.1" y="66.8">33uh</text>
<text x="618.8" y="70.8">PC817</text>
<text x="618.8" y="67.7">U14</text>
<text x="231.1" y="72.9">220uf/50V</text>
<text x="231.1" y="76">U7</text>
<text x="250.5" y="77.6">C3</text>
<text x="294.2" y="75.9">D1</text>
<text x="331.6" y="72.9">220uf/50V</text>
<text x="331.6" y="76">U8</text>
<text x="349.2" y="77.6">C1</text>
<text x="250.5" y="80.8">100nF</text>
<text x="291" y="80">1N5822</text>
<text x="349.2" y="80.8">100nF</text>
<text x="591.3" y="101.9">TLP521-4</text>
<text x="592.6" y="98.1">U13</text>
<text x="625.8" y="107.2">1k</text>
<text x="625.8" y="104">R5</text>
<text x="280.1" y="120">U3</text>
<text x="509.5" y="117.8">Header-Female-2.54_1x8</text>
<text x="541.8" y="114.6">P2</text>
<text x="625.8" y="118.1">R6</text>
<text x="280.1" y="122.9">LM1117T-3.3NOPB</text>
<text x="625.8" y="121.3">1k</text>
<text x="625.8" y="135.4">1k</text>
<text x="625.8" y="132.2">R7</text>
<text x="246.9" y="142.5">10uF</text>
<text x="246.9" y="139.4">C6</text>
<text x="262.8" y="142.5">0.1uF</text>
<text x="262.8" y="139.4">C4</text>
<text x="312.2" y="142.5">10uF</text>
<text x="312.2" y="139.4">C7</text>
<text x="329.8" y="142.5">0.1uF</text>
<text x="329.8" y="139.4">C8</text>
<text x="350.7" y="141.4">LED1</text>
<text x="336.6" y="149.5">330</text>
<text x="336.6" y="146.3">R3</text>
<text x="344.5" y="144.6">5MM LED</text>
<text x="625.8" y="149.5">1k</text>
<text x="625.8" y="146.3">R8</text>
<text x="641.7" y="160.1">1k</text>
<text x="641.7" y="156.9">R10</text>
<text x="119.6" y="184.7">LM2596T-ADJ</text>
<text x="119.6" y="181.7">U2</text>
<text x="619.8" y="184.9">1M</text>
<text x="619.8" y="181.7">R9</text>
<text x="158.7" y="202.6">33uh</text>
<text x="158.7" y="199.5">L2</text>
<text x="75.8" y="208.7">220uf/50V</text>
<text x="75.8" y="211.9">U5</text>
<text x="91.7" y="214.9">100nF</text>
<text x="91.7" y="211.7">C12</text>
<text x="149.2" y="215.2">D2</text>
<text x="176.4" y="212.2">220uf/50V</text>
<text x="176.4" y="215.4">U6</text>
<text x="197.6" y="215.2">C13</text>
<text x="215.9" y="213.5">R2</text>
<text x="149.2" y="218.4">1N5822</text>
<text x="197.6" y="218.4">100nF</text>
<text x="215.9" y="216.6">2.2k</text>
<text x="235.3" y="221.9">1k</text>
<text x="235.3" y="218.8">R1</text>
<text x="107.8" y="352.7">P1</text>
<text x="159.5" y="351">R4</text>
<text x="168.6" y="350.9">U10</text>
<text x="226.9" y="350.9">U11</text>
<text x="278" y="350.9">U12</text>
<text x="95.1" y="355.9">Header2.54</text>
<text x="159.5" y="354.2">10k</text>
<text x="168.6" y="354.1">SWITCH_IO0</text>
<text x="226.8" y="354.1">SWITCH_TX</text>
<text x="278" y="354.1">SWITCH_RX</text>
<text x="330.8" y="417.6">ESP32Camera</text>
<text x="330.8" y="414.2">U4</text>
<text x="89.3" y="424.7">SDS011</text>
<text x="89.3" y="421.5">U9</text>
<text x="206" y="435.6">M1</text>
<text x="204.7" y="439.4">SIM800LMODULE</text>
<text x="109" y="511.5">J2</text>
<text x="110.8" y="514.6">SHT_P1</text>
<text x="75.8" y="532.3">100nF</text>
<text x="75.8" y="529.1">C2</text>
<text x="109" y="537.6">SHT_P2</text>
<text x="109" y="534.4">J3</text>
</g>
<g font-size="3.2" fill="#8d2323">
<text x="258.7" y="62">1</text>
<text x="263.9" y="63.4">VIN</text>
<text x="282.5" y="63.4">FB</text>
<text x="289.6" y="62">4</text>
<text x="258.7" y="69.1">5</text>
<text x="263.9" y="70.5">ONOFF</text>
<text x="276.2" y="71.9" transform="rotate(-90 276.2 71.9)">GND</text>
<text x="279.7" y="70.5">OUT</text>
<text x="289.6" y="69.1">2</text>
<text x="274.8" y="77.1" transform="rotate(-90 274.8 77.1)">3</text>
<text x="105.2" y="189">1</text>
<text x="110.4" y="190.4">VIN</text>
<text x="129" y="190.4">FB</text>
<text x="136.2" y="189">4</text>
<text x="105.2" y="196.1">5</text>
<text x="110.4" y="197.5">ONOFF</text>
<text x="126.2" y="197.5">OUT</text>
<text x="136.2" y="196.1">2</text>
<text x="122.8" y="198.9" transform="rotate(-90 122.8 198.9)">GND</text>
<text x="121.4" y="204.1" transform="rotate(-90 121.4 204.1)">3</text>
</g>
<g font-size="3.2" fill="#00f">
<text x="54.7" y="70.8">1</text>
<text x="65" y="70.8">1</text>
<text x="81.8" y="70.8">2</text>
<text x="88.9" y="70.3">POW-12V</text>
<text x="54.7" y="77.9">2</text>
<text x="147.8" y="76.7" transform="rotate(-90 147.8 76.7)">1</text>
<text x="149.2" y="72.2" transform="rotate(-90 149.2 72.2)">1</text>
<text x="154.9" y="76.7" transform="rotate(-90 154.9 76.7)">2</text>
<text x="156.3" y="72.2" transform="rotate(-90 156.3 72.2)">2</text>
<text x="161.9" y="76.7" transform="rotate(-90 161.9 76.7)">3</text>
<text x="163.3" y="72.2" transform="rotate(-90 163.3 72.2)">3</text>
<text x="586.3" y="73.8">BAT_READ_EN 1</text>
<text x="580.1" y="109.6">1</text>
<text x="584.6" y="111.1">1</text>
<text x="600.3" y="111.1">16</text>
<text x="606.8" y="109.6">16</text>
<text x="580.1" y="116.7">2</text>
<text x="584.6" y="118.1">2</text>
<text x="600.3" y="118.1">15</text>
<text x="606.8" y="116.7">15</text>
<text x="580.1" y="123.8">3</text>
<text x="584.6" y="125.2">3</text>
<text x="600.3" y="125.2">14</text>
<text x="606.8" y="123.8">14</text>
<text x="267.5" y="127.3">3</text>
<text x="272.7" y="128.7">IN</text>
<text x="285" y="128.7">OUT</text>
<text x="294.9" y="127.3">2</text>
<text x="580.1" y="130.8">4</text>
<text x="606.8" y="130.8">13</text>
<text x="580.1" y="137.9">5</text>
<text x="584.6" y="132.2">4</text>
<text x="600.3" y="132.2">13</text>
<text x="606.8" y="137.9">12</text>
<text x="584.6" y="139.3">5</text>
<text x="600.3" y="139.3">12</text>
<text x="580.1" y="144.9">6</text>
<text x="584.6" y="146.3">6</text>
<text x="600.3" y="146.3">11</text>
<text x="606.8" y="144.9">11</text>
<text x="580.1" y="152">7</text>
<text x="584.6" y="153.4">7</text>
<text x="600.3" y="153.4">10</text>
<text x="606.8" y="152">10</text>
<text x="580.1" y="159">8</text>
<text x="584.6" y="160.4">8</text>
<text x="602.3" y="160.4">9</text>
<text x="606.8" y="159">9</text>
<text x="625.1" y="170.9">BAT_READ_VALUE</text>
<text x="167.3" y="358.4">3</text>
<text x="171.8" y="359.8">1</text>
<text x="210.6" y="357.8">TX</text>
<text x="225.5" y="358.4">3</text>
<text x="230" y="359.8">1</text>
<text x="260" y="357.8">RX</text>
<text x="276.7" y="358.4">3</text>
<text x="281.2" y="359.8">1</text>
<text x="150.6" y="361.4">GPIO_0</text>
<text x="167.3" y="361.9">2</text>
<text x="167.3" y="365.4">1</text>
<text x="171.8" y="363.3">2</text>
<text x="210.6" y="361.4">ESP_TX</text>
<text x="210.6" y="364.9">SIM_RX</text>
<text x="225.5" y="361.9">2</text>
<text x="225.5" y="365.4">1</text>
<text x="230" y="363.3">2</text>
<text x="260" y="361.4">ESP_RX</text>
<text x="260" y="364.9">SIM_TX</text>
<text x="276.7" y="361.9">2</text>
<text x="276.7" y="365.4">1</text>
<text x="281.2" y="363.3">2</text>
<text x="115.4" y="370.2">RX</text>
<text x="115.4" y="366.6">TX</text>
<text x="171.8" y="366.8">3</text>
<text x="230" y="366.8">3</text>
<text x="281.2" y="366.8">3</text>
<text x="46.6" y="431.9">SDS_TX</text>
<text x="308.4" y="428.9">1</text>
<text x="312.9" y="430.3">io4</text>
<text x="346.6" y="430.3">GND</text>
<text x="356.3" y="428.9">30</text>
<text x="65" y="432.4">1</text>
<text x="69.5" y="433.8">TXD</text>
<text x="290" y="435.4">SHT_SDA</text>
<text x="308.4" y="436">2</text>
<text x="312.9" y="437.4">io2</text>
<text x="347.1" y="437.4">UOT</text>
<text x="356.3" y="436">29</text>
<text x="365.8" y="435.4">ESP_TX</text>
<text x="65" y="439.5">2</text>
<text x="69.5" y="440.9">RXD</text>
<text x="290" y="442.5">SHT_SCL</text>
<text x="308.4" y="443">3</text>
<text x="356.3" y="443">28</text>
<text x="365.8" y="442.5">ESP_RX</text>
<text x="65" y="446.5">3</text>
<text x="69.5" y="448">GND</text>
<text x="163" y="449.5">SIM_VBAT</text>
<text x="312.9" y="444.4">io14</text>
<text x="346.8" y="444.4">UOR</text>
<text x="65" y="453.6">4</text>
<text x="69.5" y="455">2.5u</text>
<text x="308.4" y="450.1">4</text>
<text x="312.9" y="451.5">io15</text>
<text x="347.2" y="451.5">VCC</text>
<text x="356.3" y="450.1">27</text>
<text x="65" y="460.7">5</text>
<text x="163" y="460.1">SIM_TX</text>
<text x="163" y="456.6">SIM_RX</text>
<text x="282.9" y="456.6">BAT_READ_EN</text>
<text x="308.4" y="457.1">5</text>
<text x="312.9" y="458.5">io13</text>
<text x="346.6" y="458.5">GND</text>
<text x="356.3" y="457.1">26</text>
<text x="65" y="467.7">6</text>
<text x="69.5" y="462.1">5V</text>
<text x="277.6" y="463.7">BAT_READ_VALUE 6</text>
<text x="312.9" y="465.6">io12</text>
<text x="349" y="465.6">io0</text>
<text x="356.3" y="464.2">25</text>
<text x="365.8" y="463.7">GPIO_0</text>
<text x="69.5" y="469.1">1u</text>
<text x="308.4" y="471.2">7</text>
<text x="312.9" y="472.7">GND</text>
<text x="347" y="472.7">io16</text>
<text x="356.3" y="471.2">24</text>
<text x="364.1" y="470.7">SDS_TX</text>
<text x="72.3" y="478.4">No pin for NC pad.</text>
<text x="308.4" y="478.3">8</text>
<text x="312.9" y="479.7">5v</text>
<text x="347.9" y="479.7">3v3</text>
<text x="356.3" y="478.3">23</text>
<text x="94.2" y="518.3">GND</text>
<text x="110.1" y="520.3">1</text>
<text x="90.7" y="525.4">SHT_SDA</text>
<text x="110.1" y="527.3">2</text>
<text x="92.4" y="541.3">SHT_SCL</text>
<text x="110.1" y="543.2">1</text>
<text x="94.2" y="548.3">3.3V</text>
<text x="110.1" y="550.3">2</text>
</g>
<g font-size="3.2" fill="#840000">
<text x="629.1" y="74.4">4</text>
<text x="610.7" y="81.4">2</text>
<text x="629.1" y="81.4">3</text>
</g>
<g font-size="3.2">
<text x="541.3" y="123.4">1</text>
<text x="541.3" y="126.9">2</text>
<text x="541.3" y="130.5">3</text>
<text x="541.3" y="134">4</text>
<text x="541.3" y="137.5">5</text>
<text x="281.9" y="138.8" transform="rotate(-90 281.9 138.8)">1</text>
<text x="541.3" y="141">6</text>
<text x="541.3" y="144.6">7</text>
<text x="541.3" y="148.1">8</text>
<text x="107.3" y="361.5">1</text>
<text x="107.3" y="365.1">2</text>
<text x="107.3" y="368.6">3</text>
<text x="107.3" y="372.1">4</text>
</g>
<g font-size="2.8" fill="#840000">
<text x="227.1" y="443.3">12</text>
<text x="185.6" y="446.9">1</text>
<text x="190.1" y="448.2">ANT</text>
<text x="218.7" y="444.7">RING</text>
<text x="220.3" y="448.2">DTR</text>
<text x="227.1" y="446.9">11</text>
<text x="185.6" y="450.4">2</text>
<text x="185.6" y="453.9">3</text>
<text x="190.1" y="451.7">VCC</text>
<text x="190.1" y="455.3">RST</text>
<text x="218.3" y="451.7">MIC+</text>
<text x="219.3" y="455.3">MIC-</text>
<text x="227.1" y="450.4">10</text>
<text x="228.9" y="453.9">9</text>
<text x="185.6" y="457.4">4</text>
<text x="185.6" y="461">5</text>
<text x="190.1" y="458.8">RX</text>
<text x="218.2" y="458.8">SPK+</text>
<text x="228.9" y="461">7</text>
<text x="228.9" y="457.4">8</text>
<text x="185.6" y="464.5">6</text>
<text x="190.1" y="462.3">TX</text>
<text x="190.1" y="465.9">GND</text>
<text x="219.3" y="462.3">SPK-</text>
</g>
</svg>
